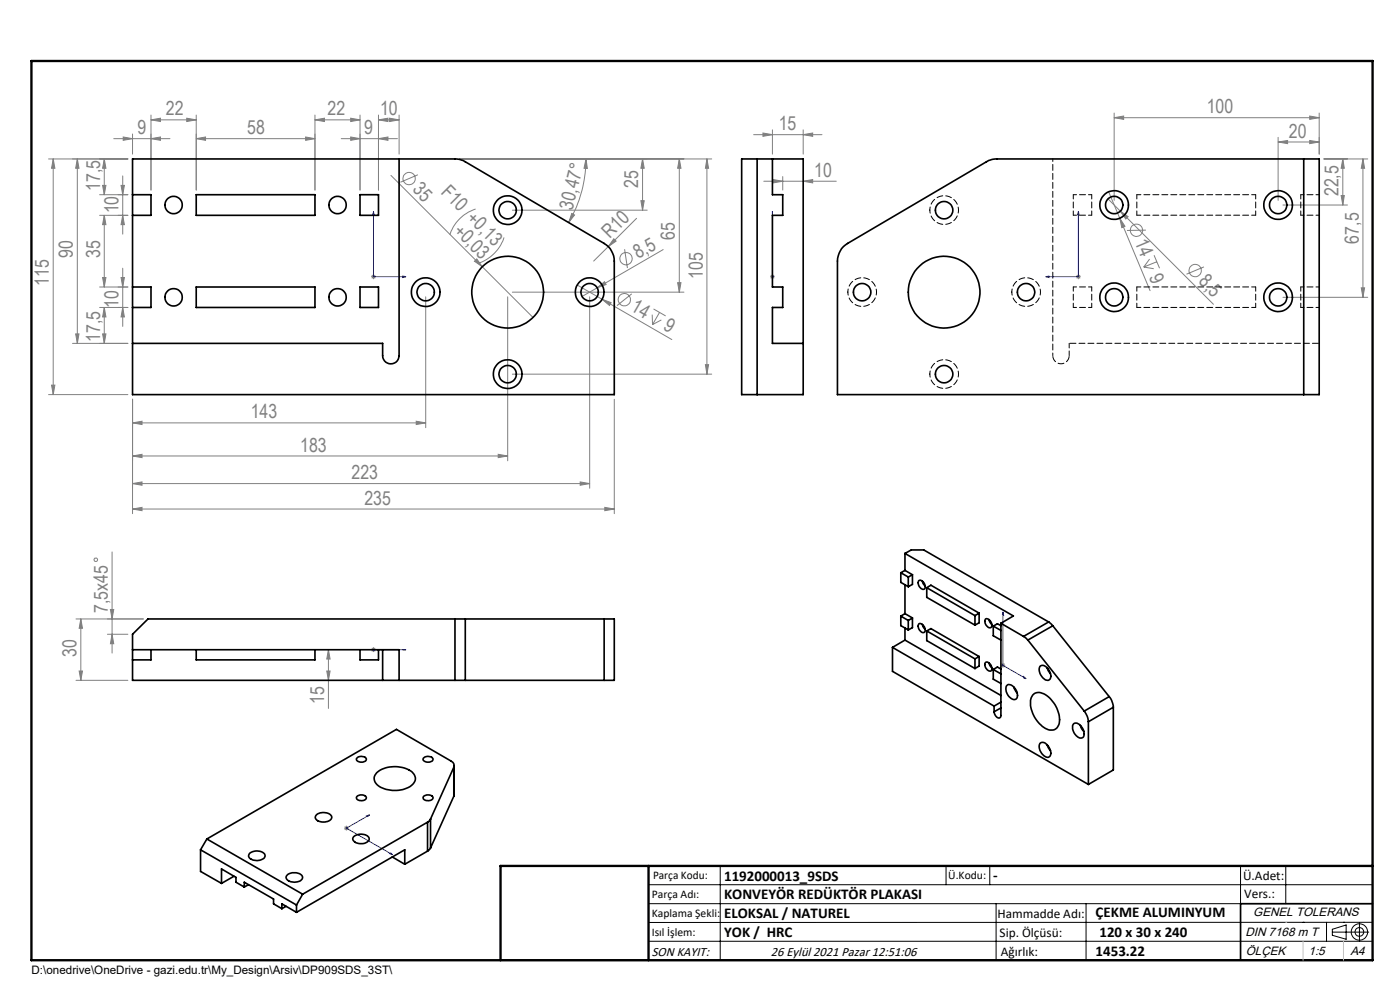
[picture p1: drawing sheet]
<svg xmlns="http://www.w3.org/2000/svg" width="297mm" height="210mm" viewBox="0 0 297 210" stroke-linecap="round" stroke-linejoin="round" font-family="sans-serif">
<g fill="none" stroke="#808080" stroke-width=".21">
<path d="M10.3 33.7h16.8M11.3 33.7l.3 2h-.7zM11.3 33.7v50M16.4 33.7l.4 2h-.7zM16.4 33.7v39.1M21.8 39.3h.7l-.4 2zM22.1 33.7l.4 2h-.7zM22.1 33.7v7.6M24.1 29.4h12M25.7 39.3h.7l-.4 2zM26 37.3v12.4M26.1 29.1l2 .3-2 .4z"/>
<path d="M28.1 28.4v4.3M32 29.4l2-.3v.7zM32 25.4l2-.3v.7zM32 24.4v15.9M32 25.4h9.6M39.6 25.1l2 .3-2 .4zM41.6 29.4l2-.3v.7zM41.6 29.4h25.2M41.6 24.4v15.9M64.8 29.1l2 .3-2 .4zM66.8 25.4l2-.3v.7zM66.8 24.4v15.9"/>
<path d="M66.8 25.4h9.6M72.4 29.4h11.9M74.4 25.1l2 .3-2 .4zM74.4 29.1l2 .3-2 .4zM76.4 24.4v15.9M80.3 29.4l2-.3v.7zM80.3 25.4l2-.3v.7zM80.3 24.4v15.9M80.3 25.4h4.4M82.7 25.1l2 .3-2 .4zM82.9 37.2l30.2 30.1M84.7 24.4v8.3"/>
<path d="M88.7 37.1l-3.8 1.6M97.5 33.7h53.5M124.3 33.7l.3 2h-.7zM124.3 33.7a26.7 26.7 0 0 1-3.7 13.5M136.3 33.7l.4 2h-.7zM136.3 33.7v10.9M144.1 33.7l.4 2h-.7zM144.1 33.7v28.3M150 33.7l.3 2h-.7zM150 33.7v45.7M159.9 28.6h14.5M161.9 28.2l2 .4-2 .3z"/>
<path d="M162 38.4h15.4M163.9 27.5v5.2M164 38.1l2.1 .3-2.1 .4zM166.1 37.5v2.8M170.4 28.6l2-.4v.7zM170.4 38.4l2-.3v.7zM170.4 27.5v5.2M236.4 25l2-.4v.7zM236.4 24v18.5M236.4 25h43.5M271.1 30.1l2.1-.3v.7zM271.1 29.1v13.4"/>
<path d="M271.1 30.1h8.8M277.8 29.8l2.1 .3-2.1 .4zM277.8 24.6l2.1 .4-2.1 .3zM279.9 24v8.7M280.8 33.7h9.4M284.9 33.7v9.8M284.9 33.7l.3 2h-.7zM289.1 33.7v29.4M289.1 33.7l.4 2h-.7zM21.1 45.7h6M21.1 41.3h6M21.8 58.9h.7l-.4 2z"/>
<path d="M22.1 45.7l.4 2h-.7zM22.1 45.7v15.2M25.7 58.9h.7l-.4 2zM26 56.9v12.3M26 45.7l.4 2h-.7zM78.7 58.7h1M78.9 58.3l.7 .7M79.2 58.2v1M79.6 58.3l-.7 .7M100.6 55.4l.5-.5 1.2 1.7zM100.9 44.3a8.5 8.5 0 0 0-5.5 5.5M106.9 50.4a8.5 8.5 0 0 1-5.4 5.4"/>
<path d="M108.7 44.6h28.6M121.3 45.3l.6 .3-1.3 1.6zM129 52.3l-3.1 3.1M130.2 50.7l.5 .4-1.7 1.2zM132.5 52.9l.6 4M135 46.3l-6 6M136 42.6h.7l-.4 2zM140.7 52.9l-14 8.2M143.8 60h.7l-.4 2zM163.4 58.7h1M163.5 58.3l.7 .7M163.9 58.2v1"/>
<path d="M164.2 58.3l-.7 .7M228.2 58.7h1.1M228.4 58.3l.7 .7M228.8 58.2v1M229.1 58.3l-.7 .7M235.1 42.2l22.3 22.3M235.2 40.7l2.4 5.6M237.6 46.3l1.1 1.7-.7 .3zM237.6 46.3l6.4 15.4M237.7 44.8l1.6 1.2-.5 .5zM242.6 56.6l2.2 .4M243.1 48.8l-4 .1"/>
<path d="M243.9 55l-1.3 1.6M244.8 54.1l1.2 2.8M245.4 55.5l-2.8 1.1M255.4 56.6l-3.7 1.6M272.2 43.5h13.7M284.5 41.5h.7l-.3 2zM15.4 72.8h11.7M16.1 70.8h.7l-.4 2zM21.1 60.9h6M21.1 65.2h6M21.8 70.8h.7l-.4 2zM22.1 65.2l.4 2h-.7z"/>
<path d="M22.1 65.2v7.6M26 65.2l.4 2h-.7zM90.3 63v27.7M107.7 63v34.7M108.7 62h36.4M108.7 79.4h42.3M122.4 60.5l5.3 3M125.1 63v40.6M126.7 61.1l1.5-1.3 .4 .6zM126.7 61.1l-3.2 1.8M127.7 63.5l1.9 .7-.3 .6zM127.7 63.5l14.8 8.5"/>
<path d="M134 62.3l-3.1 2.5M138.4 66.7v2.2M138.6 65.5l2.6 1.5M139.9 66.3l-1.5 2.6M140.3 67.9l-1.9 1M149.6 77.4h.7l-.3 2zM272.2 63.1h18M288.8 61.1h.7l-.4 2zM10.3 83.7h16.8M10.9 81.7h.7l-.3 2zM28.1 89.7l2-.3v.7zM28.1 96.7l2-.3v.7z"/>
<path d="M28.1 89.7h62.2M28.1 96.7h79.6M28.1 84.7v24.3M88.3 89.4l2 .3-2 .4zM105.7 96.4l2 .3-2 .4zM130.3 84.7v24.3M23.8 117.1v21.4M28.1 102.6l2-.4v.7zM28.1 102.6h97M28.1 108l2-.4v.7zM28.1 108h102.2M123.1 102.2l2 .4-2 .3z"/>
<path d="M128.3 107.6l2 .4-2 .3zM16.1 131.3h14.3M17.1 131.3l.4 2h-.7zM17.1 131.3v13M22.8 134.5h4.3M23.4 129.3h.7l-.3 2zM23.8 134.5l.3 2.1h-.7zM69.7 137.8v12.5M69.7 137.8l.3 2h-.7zM78.7 137.8h1M78.9 137.4l.7 .8M79.2 137.3v1"/>
<path d="M79.6 137.4l-.7 .8M16.1 144.3h11M16.8 142.3h.7l-.4 2zM69.3 142.3h.7l-.3 2zM212.3 141.1h1M212.4 140.8l.7 .7M212.8 140.6v1M213.1 140.8l-.7 .7M73 175.7h1M73.1 175.3l.7 .7M73.5 175.1v1.1M73.8 175.3l-.7 .7"/>
<circle cx="86.8" cy="37.9" r="1.31"/>
<circle cx="132.8" cy="54.9" r="1.32"/>
<circle cx="241.1" cy="48.8" r="1.31"/>
<circle cx="253.5" cy="57.4" r="1.31"/>
<circle cx="132.5" cy="63.6" r="1.31"/>
<circle cx="20.3" cy="118.7" r=".37"/>
</g>
<g fill="none" stroke="#000" stroke-width=".21">
<path d="M137.6 187.7h153.6M137.6 191.7h153.6M137.6 199.7h153.6M152.8 183.7v20M200.7 183.7v4M210 183.7v4M211.3 191.7v12M230.4 191.7v12M263.2 183.7v20M272.8 183.7v8M276.4 195.6h.1M281.4 195.6v4.1"/>
<path d="M282.6 197.7h7.8M282.6 197.1l3-.9v3l-3-.8zM285 195.6h.1M288.4 195.8v3.8M291.2 195.6l-153.6 .1"/>
<circle cx="288.4" cy="197.7" r="1.74"/>
<circle cx="288.4" cy="197.7" r=".93"/>
</g>
<g fill="none" stroke="#00f" stroke-width=".21">
<path d="M79.2 44.9l.2 .7h-.3zM79.2 44.9v13.8h6.9M85.4 58.6l.7 .1-.7 .2zM163.9 58.6v.3zM163.9 44.9v.7v-.7M163.9 58.7h.1M163.9 44.9v13.8M221.9 58.7l.6-.1v.3zM228.8 44.9v13.8h-6.9M228.8 44.9l.1 .7h-.3zM79.1 137.8h.3zM79.2 137.8h6.9"/>
<path d="M79.2 137.8h.1M86.1 137.8h-.7h.7M212.8 129.8v11.3l4.9 2.9M212.8 129.8l.1 .7-.2-.2zM217.2 143.5l.5 .5-.5-.2zM77.8 173.1l.6-.2-.4 .3zM78.4 172.9l-4.9 2.8 9.8 5.6M82.7 181.1l.2-.2 .4 .4z"/>
</g>
<path d="M291.2 191.7h-28v12M106.2 203.7h185" fill="none" stroke="#000" stroke-width=".35"/>
<path d="M6.7 12.9h284.5v190.8h-284.5zM137.6 183.7v20M291.2 183.7h-185v20" fill="none" stroke="#000" stroke-width=".5"/>
<path d="M272.8 195.6h.1M276.4 199.7v4M285 199.7v4" fill="none" stroke="#c0c0c0" stroke-width=".21"/>
<g fill="#00f">
<path d="M85.4 58.6l.7 .1-.7 .2zM79.2 44.9l.2 .7h-.3z"/>
<path d="M221.9 58.7l.6 .2v-.3zM228.8 44.9l-.2 .7h.3z"/>
<path d="M163.9 58.6v.3zM163.9 44.9v.7z"/>
<path d="M217.2 143.5l.5 .5-.5-.2zM212.8 129.8l.1 .7-.2-.2zM77.8 173.1l.2 .1 .4-.3zM82.7 181.1l.6 .2-.4-.4zM85.4 137.8h.7zM79.1 137.8h.3z"/>
</g>
<g fill="#808080">
<path d="M100.6 55.4l.5-.5 1.2 1.7z"/>
<path d="M126.7 61.1l1.5-1.3 .4 .6z"/>
<path d="M130.2 50.7l.5 .4-1.7 1.2z"/>
<path d="M237.6 46.3l1.1 1.7-.7 .3z"/>
<path d="M237.7 44.8l1.6 1.2-.5 .5z"/>
<path d="M127.7 63.5l1.9 .7-.3 .6z"/>
<path d="M80.3 29.4l2-.3v.7zM74.4 29.1l2 .3-2 .4z"/>
<path d="M88.3 89.4l2 .3-2 .4zM28.1 89.7l2-.3v.7zM105.7 96.4l2 .3-2 .4zM28.1 96.7l2-.3v.7zM123.1 102.2l2 .4-2 .3zM28.1 102.6l2-.4v.7z"/>
<path d="M64.8 29.1l2 .3-2 .4zM41.6 29.4l2-.3v.7z"/>
<path d="M32 25.4l2-.3v.7zM39.6 25.1l2 .3-2 .4zM80.3 25.4l2-.3v.7zM82.7 25.1l2 .3-2 .4z"/>
<path d="M28.1 108l2-.4v.7zM128.3 107.6l2 .4-2 .3z"/>
<path d="M161.9 28.2l2 .4-2 .3zM170.4 28.6l2-.4v.7zM164 38.1l2.1 .3-2.1 .4zM170.4 38.4l2-.3v.7z"/>
<path d="M236.4 25l2-.4v.7zM277.8 24.6l2.1 .4-2.1 .3z"/>
<path d="M277.8 29.8l2.1 .3-2.1 .4zM271.1 30.1l2.1-.3v.7z"/>
<path d="M121.3 45.3l.6 .3-1.3 1.6zM124.3 33.7l.3 2h-.7z"/>
<path d="M21.8 58.9h.7l-.4 2zM22.1 45.7l.4 2h-.7z"/>
<path d="M11.3 33.7l.3 2h-.7zM10.9 81.7h.7l-.3 2z"/>
<path d="M16.1 70.8h.7l-.4 2zM16.4 33.7l.4 2h-.7zM21.8 39.3h.7l-.4 2zM22.1 33.7l.4 2h-.7zM143.8 60h.7l-.4 2zM144.1 33.7l.4 2h-.7zM149.6 77.4h.7l-.3 2zM150 33.7l.3 2h-.7z"/>
<path d="M284.9 33.7l.3 2h-.7zM284.5 41.5h.7l-.3 2zM289.1 33.7l.4 2h-.7zM288.8 61.1h.7l-.4 2z"/>
<path d="M17.1 131.3l.4 2h-.7zM16.8 142.3h.7l-.4 2z"/>
<path d="M25.7 39.3h.7l-.4 2zM26 45.7l.4 2h-.7zM69.7 137.8l.3 2h-.7zM69.3 142.3h.7l-.3 2z"/>
<path d="M23.4 129.3h.7l-.3 2zM23.8 134.5l.3 2.1h-.7z"/>
<path d="M22.1 65.2l.4 2h-.7zM21.8 70.8h.7l-.4 2z"/>
<path d="M136.3 33.7l.4 2h-.7zM136 42.6h.7l-.4 2z"/>
<path d="M25.7 58.9h.7l-.4 2zM26 65.2l.4 2h-.7z"/>
<path d="M66.8 25.4l2-.3v.7zM74.4 25.1l2 .3-2 .4z"/>
<path d="M26.1 29.1l2 .3-2 .4zM32 29.4l2-.3v.7z"/>
</g>
<g fill="none" stroke="#000" stroke-width=".35">
<path d="M28.1 33.7h68.4a4 4 0 0 1 2.2 .6l29.5 17.3a4.5 4.5 0 0 1 2.1 3.8v28.3h-102.2zM84.7 33.7v41.8a1.75 1.75 0 0 1-1.8 1.7 1.75 1.75 0 0 1-1.7-1.7v-2.7h-53.1M157.3 33.7h13.1v50h-13.1zM160.6 33.7v50M163.9 33.7v7.6h2.2v4.4h-2.2v15.2h2.2v4.3h-2.2v7.6h6.5M276.6 33.7v50M28.1 41.3h3.9v4.4h-3.9M41.6 41.3h25.2v4.4h-25.2zM76.4 41.3h3.9v4.4h-3.9zM178.9 52.3l.9-.7 29.5-17.3a4 4 0 0 1 2.2-.6h68.4v50h-102.2v-28.3l.3-1.7zM28.1 60.9h3.9v4.3h-3.9M41.6 60.9h25.2v4.3h-25.2z"/>
<path d="M76.4 60.9h3.9v4.3h-3.9zM192 117.4l23 13.3-2.7 1.5M192 117.4l1.3-.7h2.7l26.5 15.2M192 117.4v3.6M28.1 137.8h56.6v6.5M32 137.8v2.2h-3.9M41.6 137.8v2.2h25.2v-2.2M76.4 137.8v2.2h3.9v-2.2M81.2 137.8v6.5M96.5 131.3h2.2M96.5 131.3h-65.1l-3.3 3.2v9.8h53.1M96.5 131.3v13"/>
<path d="M98.7 131.3v13M98.7 131.3h29.5M128.2 131.3h2.1v13h-2.1M128.2 131.3v13M189.3 137.3v5.1l41.6 24M189.3 137.3l21.6 12.5M191.1 121.5v2l1.6 1M191.1 130.7v2l1.6 .9M191.1 121.5l1.6 .9M191.1 130.7l1.6 .9M192 124v6.2M192 133.2v2.6"/>
<path d="M192 130.2l1.6 .9M192 121l1.6 .9M192 135.8l20.3 11.7M192 135.8l-2.7 1.5M192 121l-.9 .5M192 130.2l-.9 .5M192.7 122.4v2.1M192.7 131.6v2M193.6 121.9v2.1l-.9 .5M193.6 131.1v2l-.9 .5M193.6 121.9l-.9 .5M193.6 131.1l-.9 .5"/>
<path d="M194.9 132.4a1.17 1.17 0 0 1 1.1 .5 1.17 1.17 0 0 1 0 1.3 1.28 1.28 0 0 1-1.1-1.8zM194.9 123.2a1.18 1.18 0 0 1 1.4 1.5 .57 .57 0 0 1-.6 .3 .57 .57 0 0 1-.5-.4 1.28 1.28 0 0 1-.3-1.4zM195.7 123.3l.1 .4 .5 .6M195.7 132.5l.1 .4 .5 .6M196.6 133.8l.9-.5 10.2 6M196.6 124.7l.9-.6 10.2 6M196.6 124.7l10.2 5.9M196.6 124.7v2l10.2 5.9M196.6 133.8v2.1l10.2 5.9M196.6 133.8l10.2 6M206.8 130.6v2M206.8 139.8v2"/>
<path d="M207.7 130.1v2l-.9 .5M207.7 139.3v2l-.9 .5M207.7 130.1l-.9 .5M207.7 139.3l-.9 .5M209.1 131.3a1.17 1.17 0 0 1 1.1 .6 1.17 1.17 0 0 1 0 1.2 1.28 1.28 0 0 1-1.1-1.8zM209.8 131.4l.1 .5 .5 .6M210.7 132.8l1.6 .9M210.7 132.8v2.1l1.6 .9M212.3 132.2v19.6a.52 .52 0 0 1-.4 .5 .52 .52 0 0 1-.6-.3l-.4-1M212.3 132.2l4.8 2.8M212.3 132.7l-.7-.4-.9 .5M217.1 135l1 .8"/>
<path d="M218.1 135.8l11.9 15M222.5 131.9l.8 .8M222.5 131.9l-5.4 3.1M223.3 132.7l-5.2 3.1M223.3 132.7l12 15.1M81.2 144.3h3.5M84.7 144.3h11.8M96.5 144.3h2.2M98.7 144.3h29.5M209.1 140.5a1.18 1.18 0 0 1 1.3 1.5 .5 .5 0 0 1-.4 .4 .5 .5 0 0 1-.6-.3 1.34 1.34 0 0 1-.3-1.6zM209.8 140.6l.6 1.1M210.7 142v2.1l1.6 .9"/>
<path d="M210.7 142l1.6 .9M210.9 149.8v1.2M212.3 141.9l-.7-.4-.9 .5M212.3 148.9l-1.4 .9M212.3 150.2l-1.4 .8M213.6 145.4a1.19 1.19 0 0 1 1.7 .6 1.78 1.78 0 0 1 .2 2.3 2.1 2.1 0 0 1-2.1-2.3zM215.1 145.7l.7 1.3M219.1 147.5a2.26 2.26 0 0 1 3.3 .3 6.4 6.4 0 0 1 2.2 5.9 1.8 1.8 0 0 1-2.8 .8 6.3 6.3 0 0 1-3-6.6zM220.6 141.3a1.46 1.46 0 0 1 2.1 1.1 1.13 1.13 0 0 1-.5 1.9 2.31 2.31 0 0 1-1.6-3zM220.6 157.7a1.19 1.19 0 0 1 1.8 .6 1.53 1.53 0 0 1 0 2.3 2.28 2.28 0 0 1-1.8-2.9zM222.1 141.6l.7 1.3M222.1 158l.7 1.2"/>
<path d="M227.7 153.6a1.15 1.15 0 0 1 1.7 .6 1.73 1.73 0 0 1 .2 2.3 1.95 1.95 0 0 1-2.1-1.9v-.7zM229.2 153.9l.2 .6 .5 .6M230 150.8a3.9 3.9 0 0 1 .9 2.3M230.9 153.1v13.3M235.3 147.8a4.1 4.1 0 0 1 .9 2.2M235.3 147.8l-5.3 3M236.2 150l-5.3 3.1M236.2 150v13.3l-5.3 3.1M43.9 178l-1.4 2.3M43.9 178l20.3 11.7M67.1 172.9a2.36 2.36 0 0 1 3.2 .2 1.21 1.21 0 0 1-1.4 1.3 1.69 1.69 0 0 1-2-1.1zM75 177.5a2.35 2.35 0 0 1 3.3 .2 1.27 1.27 0 0 1-1.7 1.3 1.42 1.42 0 0 1-1.7-1.2z"/>
<path d="M75.6 160.9a1.35 1.35 0 0 1 2.1 .1 1.18 1.18 0 0 1-1.9 .4zM75.7 168.9a1.27 1.27 0 0 1 2 .4 1.2 1.2 0 0 1-2.1-.1zM79.9 163.9a6.2 6.2 0 0 1 7.7 .1 1.77 1.77 0 0 1-.7 2.9 6.3 6.3 0 0 1-7.1-.7 1.63 1.63 0 0 1 .1-2.3zM89.9 168.9a1.3 1.3 0 0 1 2 .4 1.2 1.2 0 0 1-2.2-.1zM89.9 160.8a1.3 1.3 0 0 1 2 .3 1.23 1.23 0 0 1-2.2-.1zM90.7 174.4l-26.5 15.3M90.7 174.4v6.1M91.3 173.7l-.6 .7M91.3 179.9l-.6 .6M91.3 173.7v6.2M96.3 162.8a1.05 1.05 0 0 0-.7-1.4l-11.5-6.7-40.2 23.3M96.3 162.8l-5 10.9"/>
<path d="M96.3 162.8v6.1M96.3 168.9l-5 11M96.3 162.4v6.5M42.5 180.3l20.4 11.7M42.5 180.3v4.5l4.5 2.6M47 187.4v-3.1l3.1 1.8v1l1.7 1.1M49.6 185.9l-2.6 1.5M51.8 188.2v-1.1l6.2 3.6v1l1.8 1M52.7 187.7l-.9 .5M53 181a2.31 2.31 0 0 1 3.2 .3 1.44 1.44 0 0 1-1.9 1.2 1.19 1.19 0 0 1-1.5-1.1zM59.8 192.7v-1l3.1 1.8M60.7 192.3l-.9 .4"/>
<path d="M60.9 185.6a2.22 2.22 0 0 1 3.3 .4 1.69 1.69 0 0 1-2.3 1.1 .96 .96 0 0 1-1-.4 .96 .96 0 0 1 0-1.1zM62.9 192v1.5M64.2 189.7l-1.3 2.3M83.2 181.8l2.7 1.5M85.9 183.3v-3l-23 13.2M90.7 180.5l-4.8 2.8"/>
<circle cx="36.8" cy="43.5" r="1.83"/>
<circle cx="71.6" cy="43.5" r="1.83"/>
<circle cx="107.7" cy="44.6" r="3"/>
<circle cx="107.7" cy="44.6" r="1.83"/>
<circle cx="200.3" cy="44.6" r="1.83"/>
<circle cx="236.4" cy="43.5" r="3"/>
<circle cx="236.4" cy="43.5" r="1.85"/>
<circle cx="271.1" cy="43.5" r="3"/>
<circle cx="271.2" cy="43.5" r="1.85"/>
<circle cx="36.8" cy="63.1" r="1.84"/>
<circle cx="71.6" cy="63.1" r="1.84"/>
<circle cx="90.3" cy="62" r="3"/>
<circle cx="90.3" cy="62" r="1.83"/>
<circle cx="107.7" cy="79.4" r="3"/>
<circle cx="107.7" cy="79.4" r="1.83"/>
<circle cx="107.7" cy="62" r="7.6"/>
<circle cx="125.1" cy="62" r="3"/>
<circle cx="125.1" cy="62" r="1.83"/>
<circle cx="182.9" cy="62" r="1.83"/>
<circle cx="200.3" cy="79.4" r="1.83"/>
<circle cx="200.3" cy="62" r="7.6"/>
<circle cx="217.7" cy="62" r="1.83"/>
<circle cx="236.4" cy="63.1" r="3"/>
<circle cx="236.4" cy="63.1" r="1.86"/>
<circle cx="271.1" cy="63.1" r="3"/>
<circle cx="271.2" cy="63.1" r="1.86"/>
</g>
<path d="M223.3 75.4v-41.7" fill="none" stroke="#000" stroke-width=".21" stroke-dasharray="1.3 .6" stroke-dashoffset=".7"/>
<path d="M226.8 75.4a1.74 1.74 0 0 1-1.7 1.8 1.74 1.74 0 0 1-1.8-1.8M279.9 72.8h-53.1" fill="none" stroke="#000" stroke-width=".21" stroke-dasharray="1.3 .6" stroke-dashoffset="-.2"/>
<path d="M226.8 72.8v2.6" fill="none" stroke="#000" stroke-width=".21" stroke-dasharray="1.3 .6" stroke-dashoffset=".3"/>
<path d="M197.3 44.6a3 3 0 0 1 4.4-2.8 3 3 0 0 1 .4 5.2 3 3 0 0 1-4.8-1.9v-.5M227.7 41.3h3.9M231.6 45.6h-3.9M276 41.3h3.9M279.9 45.6h-3.9M179.9 62a3 3 0 0 1 4.4-2.8 3 3 0 0 1 .4 5.2 3 3 0 0 1-4.8-2v-.4M197.3 79.3a3 3 0 0 1 4.4-2.7 3 3 0 0 1 .4 5.2 3 3 0 0 1-4.8-2v-.5M214.6 62a3 3 0 0 1 4.5-2.8 3 3 0 0 1 .4 5.2 3 3 0 0 1-4.8-2l-.1-.4M227.7 60.9h3.9M231.6 65.2h-3.9M276 60.9h3.9M279.9 65.2h-3.9" fill="none" stroke="#000" stroke-width=".21" stroke-dasharray="1.3 .6" stroke-dashoffset=".6"/>
<g fill="none" stroke="#000" stroke-width=".21" stroke-dasharray="1.3 .6" stroke-dashoffset=".4">
<path d="M227.7 45.6v-4.3M231.6 45.6v-4.3M241.2 41.3v4.3M241.2 41.3h25.2M266.4 45.6h-25.2M266.4 45.6v-4.3M276 41.3v4.3M227.7 65.2v-4.3M231.6 65.2v-4.3M241.2 60.9v4.3M241.2 60.9h25.2M266.4 65.2h-25.2"/>
<path d="M266.4 65.2v-4.3M276 60.9v4.3"/>
</g>
<g font-size="4.1" fill="#808080">
<text x="29.2" y="28.5">9</text>
<text x="35.2" y="24.5">22</text>
<text x="52.5" y="28.5">58</text>
<text x="69.5" y="24.5">22</text>
<text x="77.3" y="28.5">9</text>
<text x="80.6" y="24.5">10</text>
<text x="165.2" y="27.6">15</text>
<text x="256" y="24">100</text>
<text x="273.4" y="29.2">20</text>
<text x="21.2" y="40.5" transform="rotate(-90 21.2 40.5)">17,5</text>
<text x="87.3" y="40.4" transform="rotate(45 87.3 40.4)">35</text>
<text x="93.4" y="41" transform="rotate(45 93.4 41)">F10 +0,13</text>
<text x="135.4" y="39.8" transform="rotate(-90 135.4 39.8)">25</text>
<text x="172.7" y="37.5">10</text>
<text x="283.9" y="41.6" transform="rotate(-90 283.9 41.6)">22,5</text>
<text x="25.1" y="45.3" transform="rotate(-90 25.1 45.3)">10</text>
<text x="121.5" y="44.7" transform="rotate(-76 121.5 44.7)">30,47°</text>
<text x="96.1" y="49.1" transform="rotate(45 96.1 49.1)">+0,03</text>
<text x="129.4" y="50.7" transform="rotate(-45 129.4 50.7)">R10</text>
<text x="143.2" y="50.8" transform="rotate(-90 143.2 50.8)">65</text>
<text x="240.6" y="51.4" transform="rotate(67 240.6 51.4)">14</text>
<text x="288.2" y="51.7" transform="rotate(-90 288.2 51.7)">67,5</text>
<text x="15.5" y="54.7" transform="rotate(-90 15.5 54.7)">90</text>
<text x="21.2" y="54.7" transform="rotate(-90 21.2 54.7)">35</text>
<text x="135.4" y="55" transform="rotate(-30 135.4 55)">8,5</text>
<text x="149.1" y="59.1" transform="rotate(-90 149.1 59.1)">105</text>
<text x="243.7" y="58.7" transform="rotate(67 243.7 58.7)">9</text>
<text x="254.1" y="59.9" transform="rotate(45 254.1 59.9)">8,5</text>
<text x="10.4" y="60.7" transform="rotate(-90 10.4 60.7)">115</text>
<text x="25.1" y="65.2" transform="rotate(-90 25.1 65.2)">10</text>
<text x="133.6" y="65.9" transform="rotate(30 133.6 65.9)">14</text>
<text x="140.5" y="69.8" transform="rotate(30 140.5 69.8)">9</text>
<text x="21.2" y="72.5" transform="rotate(-90 21.2 72.5)">17,5</text>
<text x="53.2" y="88.8">143</text>
<text x="63.7" y="95.8">183</text>
<text x="74.6" y="101.6">223</text>
<text x="77.3" y="107">235</text>
<text x="22.9" y="130" transform="rotate(-90 22.9 130)">7,5x45</text>
<text x="16.2" y="139.4" transform="rotate(-90 16.2 139.4)">30</text>
<text x="68.8" y="149.3" transform="rotate(-90 68.8 149.3)">15</text>
</g>
<g font-size="3.2">
<text x="153.6" y="186.8">1192000013_9SDS</text>
<text x="153.6" y="190.8">KONVEYÖR REDÜKTÖR PLAKASI</text>
<text x="210.7" y="186.6">-</text>
<text x="153.6" y="194.8">ELOKSAL / NATUREL</text>
<text x="232.4" y="194.5">ÇEKME ALUMINYUM</text>
<text x="153.6" y="198.8">YOK / HRC</text>
<text x="232.4" y="202.8">1453.22</text>
<text x="233.2" y="198.8">120 x 30 x 240</text>
</g>
<g font-size="2.8">
<text x="263.7" y="186.7">Ü.Adet:</text>
<text x="263.9" y="190.5">Vers.:</text>
<text x="211.6" y="194.8">Hammadde Adı:</text>
<text x="138.3" y="202.8">SON KAYIT:</text>
<text x="163.6" y="202.8">26 Eylül 2021 Pazar 12:51:06</text>
<text x="212.1" y="198.7">Sip. Ölçüsü:</text>
<text x="212.3" y="202.7">Ağırlık:</text>
</g>
<g font-size="2.6">
<text x="265.9" y="194.4">GENEL TOLERANS</text>
<text x="264.2" y="198.5">DIN 7168 m T</text>
<text x="264.3" y="202.6">ÖLÇEK</text>
<text x="277.6" y="202.6">1:5</text>
<text x="286.5" y="202.6">A4</text>
</g>
<g font-size="2.5">
<text x="138.3" y="190.5">Parça Adı:</text>
<text x="138.5" y="186.5">Parça Kodu:</text>
<text x="201.2" y="186.5">Ü.Kodu:</text>
<text x="138.3" y="194.5">Kaplama Şekli:</text>
<text x="138.3" y="198.6">Isıl İşlem:</text>
<text x="6.7" y="206.7">D:\onedrive\OneDrive - gazi.edu.tr\My_Design\Arsiv\DP909SDS_3ST\</text>
</g>
</svg>
